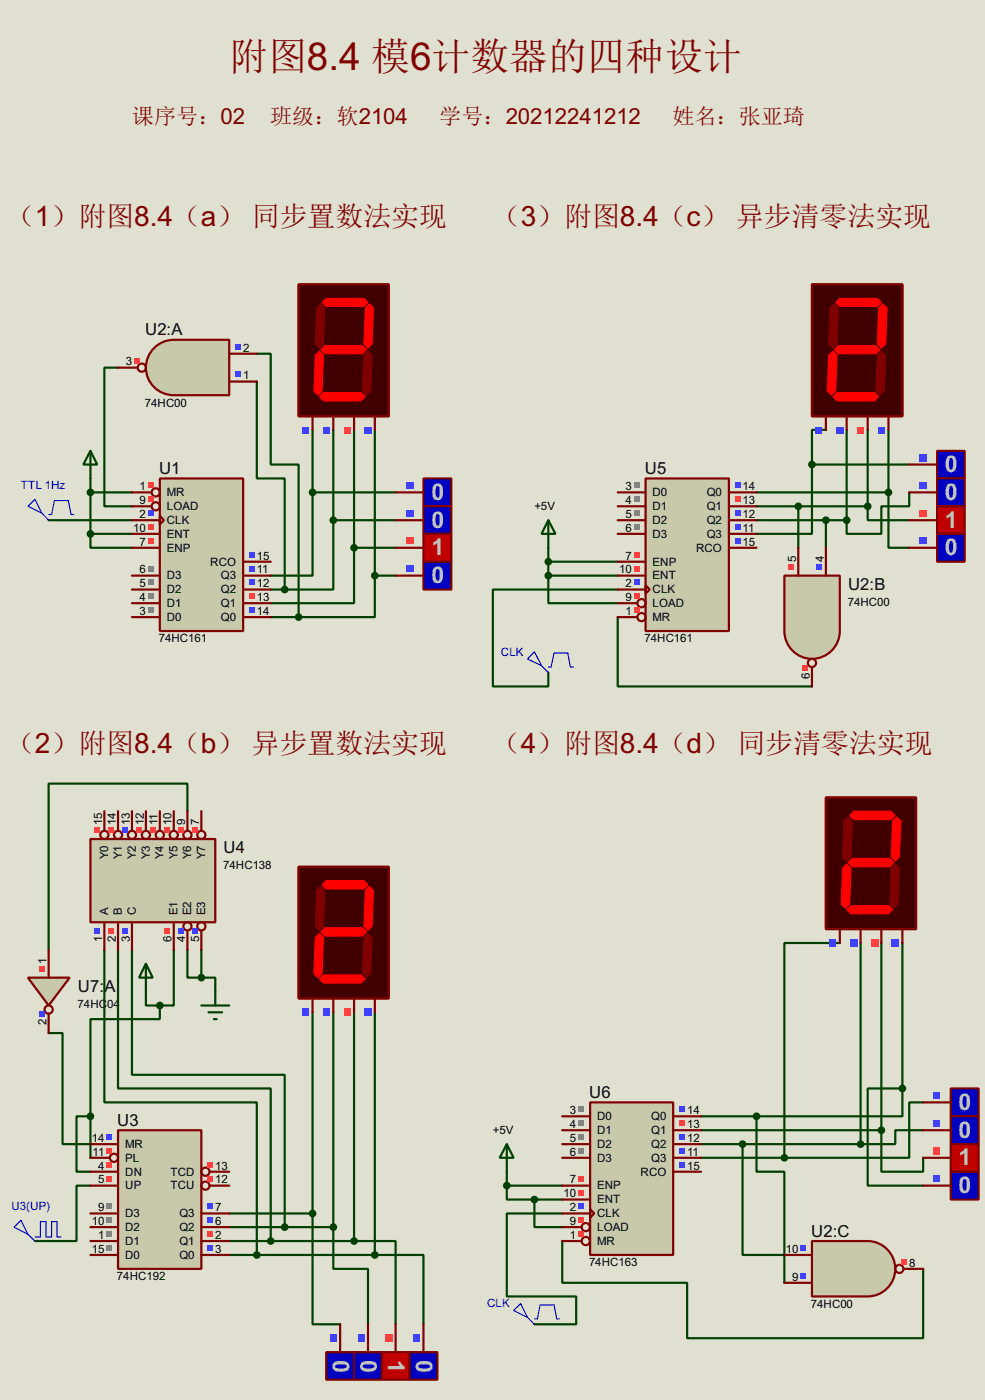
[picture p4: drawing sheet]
<svg xmlns="http://www.w3.org/2000/svg" width="180mm" height="256mm" viewBox="0 0 180 256" stroke-linecap="round" stroke-linejoin="round" font-family="sans-serif">
<path d="M0 0h180.3v256.5h-180.3z" fill="#e0e0d0"/>
<g fill="none" stroke="#004000" stroke-width=".4">
<path d="M21.6 67.4h-2.5v25.4h5.1M47 69.9v17.8h5.1v20.3M47 64.8h2.6v20.3h5.1v28M57.2 78.8v11.4M61 78.8v16.5M64.8 78.8v21.6M68.6 78.8v26.7M151.2 78.8h-2.6v6.3M155 78.8v16.5M158.8 78.8v14M162.6 78.8v11.4M8.9 95.3h15.3"/>
<path d="M16.6 97.8v2.6h7.6M16.6 87.7v10.1M16.6 90.2h7.6M16.6 97.8h7.6M57.2 90.2v15.3h-7.6M57.2 90.2h15.2M61 95.3v12.7h-8.9M61 95.3h11.4M138.5 95.3h16.5M138.5 90.2h24.1M138.5 92.8h20.3M146.1 92.8v7.6"/>
<path d="M148.6 85.1v12.7h-10.1M148.6 85.1h17.8M151.2 95.3v5.1M158.8 92.8v2.5h7.6M162.6 90.2v10.2h3.8M166.4 90.2v2.6h-5.1v5h-6.3v-2.5M49.6 108h2.5M49.6 113.1h5.1M64.8 100.4v10.1h-15.2M64.8 100.4h7.6M68.6 105.5v7.6h-13.9M68.6 105.5h3.8"/>
<path d="M100.4 105.5v5h12.7M100.4 105.5h12.7M100.4 100.4v5.1M100.4 102.9h12.7M113.1 108h-22.9v17.8h10.2v-2.6M113.1 113.1v12.7h35.5M34.3 148.6v-5h-25.4v30.4M19.1 174v28h27.9v27.9M21.6 174v25.4h28v28M24.2 174v22.9h27.9v27.9M31.8 174v10.2h-2.5M34.3 174v5.1h2.6"/>
<path d="M36.9 179.1h2.5v2.6M36.9 174v5.1M153.7 172.8h-10.1v39.3M157.5 172.8v36.8M161.3 172.8v34.3M165.2 172.8v26.6M8.9 189.3h2.6v20.3h5.1M26.7 181.7v2.5h2.6M29.3 184.2v2.5h-12.7v17.8M57.2 185.5v36.8M61 185.5v39.3M64.8 185.5v41.9"/>
<path d="M68.6 185.5v44.4M165.2 199.4h-6.4v17.8h10.2M165.2 199.4v5.1h-26.7M16.6 204.5h-2.6v10.2h2.6M16.6 217.2h-2.6v10.2h-7.6M16.6 204.5v7.6M92.8 217.2v2.6h5M92.8 217.2h10.1M92.8 214.7v2.5M97.8 219.8v5h5.1M97.8 219.8h5.1M128.3 212.1h15.3"/>
<path d="M128.3 207.1h33M128.3 209.6h29.2M128.3 204.5h10.2M135.9 209.6v20.3h7.7M138.5 204.5v10.2h5.1v20.3M161.3 207.1v7.6h7.7v-2.6M169 202h-2.6v10.1h-22.8M169 207.1h-5.1v2.5h-6.4M42 222.3h15.2M42 229.9h26.6M42 227.4h22.8M42 224.8h19"/>
<path d="M57.2 222.3v20.3h5.1M61 224.8v7.7h6.4v10.1M64.8 227.4h7.6v15.2M68.6 229.9h8.9v12.7M102.9 222.3h-10.1v15.2h12.7v5.1h-7.7M102.9 227.4v7.6h22.9v10.2h43.2v-12.7"/>
</g>
<path d="M54.7 52.1h16.5v24.2h-16.5z" fill="#400000" stroke="#800000" stroke-width=".4"/>
<g fill="#f00" stroke="#f00" stroke-width=".18">
<path d="M59 55.4l.7-.7h6.9l.8 .7-.8 .8h-6.9z" fill-rule="evenodd"/>
<path d="M66.9 56.4l.7-.7 .8 .7-.3 6.6-.7 .8-.8-.8z" fill-rule="evenodd"/>
<path d="M58.7 64.1l.8-.8h6.8l.8 .8-.8 .7h-6.8z" fill-rule="evenodd"/>
<path d="M59.2 71.9h6.9l.8 .8-.8 .8h-6.9l-.7-.8z" fill-rule="evenodd"/>
<path d="M57.7 65.1l.8-.8 .7 .8-.2 6.6-.8 .7-.7-.7z" fill-rule="evenodd"/>
</g>
<g fill="#800000" stroke="#800000" stroke-width=".18">
<path d="M58 56.4l.7-.7 .8 .7-.3 6.6-.7 .8-.8-.8z" fill-rule="evenodd"/>
<path d="M66.6 65.1l.8-.8 .7 .8-.2 6.6-.8 .7-.8-.7z" fill-rule="evenodd"/>
</g>
<path d="M57.2 76.3v2.5M61 76.3v2.5M64.8 76.3v2.5M68.6 76.3v2.5" fill="none" stroke="#800000" stroke-width=".4"/>
<g fill="#4040ff">
<path d="M55.3 78.2h1.3v1.2h-1.3z"/>
<path d="M59.1 78.2h1.3v1.2h-1.3z"/>
</g>
<path d="M62.9 78.2h1.3v1.2h-1.3z" fill="#ff4040"/>
<path d="M66.7 78.2h1.3v1.2h-1.3z" fill="#4040ff"/>
<path d="M148.6 52.1h16.6v24.2h-16.6z" fill="#400000" stroke="#800000" stroke-width=".4"/>
<g fill="#f00" stroke="#f00" stroke-width=".18">
<path d="M153 55.4l.7-.7h6.9l.7 .7-.7 .8h-6.9z" fill-rule="evenodd"/>
<path d="M161.6 55.7l.8 .7-.3 6.6-.8 .8-.7-.8 .2-6.6z" fill-rule="evenodd"/>
<path d="M152.7 64.1l.8-.8h6.8l.8 .8-.8 .7h-6.8z" fill-rule="evenodd"/>
<path d="M152.5 72.7l.7-.8h6.9l.7 .8-.7 .8h-6.9z" fill-rule="evenodd"/>
<path d="M151.7 65.1l.8-.8 .7 .8-.2 6.6-.8 .7-.8-.7z" fill-rule="evenodd"/>
</g>
<g fill="#800000" stroke="#800000" stroke-width=".18">
<path d="M151.9 56.4l.8-.7 .8 .7-.3 6.6-.7 .8-.8-.8z" fill-rule="evenodd"/>
<path d="M160.6 65.1l.7-.8 .8 .8-.2 6.6-.8 .7-.8-.7z" fill-rule="evenodd"/>
</g>
<path d="M151.2 76.3v2.5M155 76.3v2.5M158.8 76.3v2.5M162.6 76.3v2.5" fill="none" stroke="#800000" stroke-width=".4"/>
<g fill="#4040ff">
<path d="M149.3 78.2h1.2v1.2h-1.2z"/>
<path d="M153.1 78.2h1.3v1.2h-1.3z"/>
</g>
<path d="M156.9 78.2h1.3v1.2h-1.3z" fill="#ff4040"/>
<path d="M160.7 78.2h1.3v1.2h-1.3z" fill="#4040ff"/>
<path d="M151.2 146.1h16.5v24.1h-16.5z" fill="#400000" stroke="#800000" stroke-width=".4"/>
<g fill="#f00" stroke="#f00" stroke-width=".18">
<path d="M156.3 148.6h6.8l.8 .8-.8 .8h-6.8l-.8-.8z" fill-rule="evenodd"/>
<path d="M163.4 150.4l.7-.7 .8 .7-.3 6.6-.7 .8-.8-.8z" fill-rule="evenodd"/>
<path d="M155.2 158l.8-.7h6.9l.7 .7-.7 .8h-6.9z" fill-rule="evenodd"/>
<path d="M155 166.7l.8-.8h6.8l.8 .8-.8 .7h-6.8z" fill-rule="evenodd"/>
<path d="M155 158.3l.8 .8-.3 6.6-.8 .7-.7-.7 .2-6.6z" fill-rule="evenodd"/>
</g>
<g fill="#800000" stroke="#800000" stroke-width=".18">
<path d="M154.5 150.4l.7-.7 .8 .7-.2 6.6-.8 .8-.8-.8z" fill-rule="evenodd"/>
<path d="M163.9 158.3l.7 .8-.2 6.6-.8 .7-.7-.7 .2-6.6z" fill-rule="evenodd"/>
</g>
<path d="M153.7 170.2v2.6M157.5 170.2v2.6M161.3 170.2v2.6M165.2 170.2v2.6" fill="none" stroke="#800000" stroke-width=".4"/>
<g fill="#4040ff">
<path d="M151.8 172.1h1.3v1.3h-1.3z"/>
<path d="M155.6 172.1h1.3v1.3h-1.3z"/>
</g>
<path d="M159.4 172.1h1.3v1.3h-1.3z" fill="#ff4040"/>
<path d="M163.2 172.1h1.3v1.3h-1.3z" fill="#4040ff"/>
<path d="M54.7 158.8h16.5v24.1h-16.5z" fill="#400000" stroke="#800000" stroke-width=".4"/>
<g fill="#f00" stroke="#f00" stroke-width=".18">
<path d="M59.7 161.3h6.9l.8 .8-.8 .8h-6.9l-.7-.8z" fill-rule="evenodd"/>
<path d="M66.9 163.1l.7-.7 .8 .7-.3 6.6-.7 .8-.8-.8z" fill-rule="evenodd"/>
<path d="M58.7 170.7l.8-.7h6.8l.8 .7-.8 .8h-6.8z" fill-rule="evenodd"/>
<path d="M58.5 179.4l.7-.8h6.9l.8 .8-.8 .7h-6.9z" fill-rule="evenodd"/>
<path d="M58.5 171l.7 .8-.2 6.6-.8 .7-.7-.7 .2-6.6z" fill-rule="evenodd"/>
</g>
<g fill="#800000" stroke="#800000" stroke-width=".18">
<path d="M58 163.1l.7-.7 .8 .7-.3 6.6-.7 .8-.8-.8z" fill-rule="evenodd"/>
<path d="M67.4 171l.7 .8-.2 6.6-.8 .7-.8-.7 .3-6.6z" fill-rule="evenodd"/>
</g>
<path d="M57.2 182.9v2.6M61 182.9v2.6M64.8 182.9v2.6M68.6 182.9v2.6" fill="none" stroke="#800000" stroke-width=".4"/>
<g fill="#4040ff">
<path d="M55.3 184.8h1.3v1.3h-1.3z"/>
<path d="M59.1 184.8h1.3v1.3h-1.3z"/>
</g>
<path d="M62.9 184.8h1.3v1.3h-1.3z" fill="#ff4040"/>
<path d="M66.7 184.8h1.3v1.3h-1.3z" fill="#4040ff"/>
<path d="M29.3 87.7h15.2v27.9h-15.2z" fill="#c8c8aa" stroke="#800000" stroke-width=".4"/>
<g fill="none" stroke="#800000" stroke-width=".4">
<path d="M24.2 97.8h5.1M24.2 95.3h5.1M24.2 92.8h3.5M24.2 90.2h3.5M29.3 94.5l.7 .8-.7 .8zM24.2 113.1h5.1M24.2 110.5h5.1M24.2 108h5.1M24.2 105.5h5.1M24.2 100.4h5.1M44.5 113.1h5.1M44.5 110.5h5.1"/>
<path d="M44.5 108h5.1M44.5 105.5h5.1M44.5 102.9h5.1"/>
<circle cx="28.5" cy="90.2" r=".75"/>
<circle cx="28.5" cy="92.8" r=".75"/>
</g>
<path d="M27.1 111.3h1v1h-1z" fill="#808080"/>
<path d="M45.6 111.3h1.1v1h-1.1z" fill="#4040ff"/>
<path d="M27.1 108.8h1v1h-1z" fill="#808080"/>
<path d="M45.6 108.8h1.1v1h-1.1z" fill="#ff4040"/>
<path d="M27.1 106.2h1v1h-1z" fill="#808080"/>
<path d="M45.6 106.2h1.1v1h-1.1z" fill="#4040ff"/>
<path d="M27.1 103.7h1v1h-1z" fill="#808080"/>
<g fill="#4040ff">
<path d="M45.6 103.7h1.1v1h-1.1z"/>
<path d="M45.6 101.1h1.1v1.1h-1.1z"/>
</g>
<g fill="#ff4040">
<path d="M27.1 98.6h1v1h-1z"/>
<path d="M27.1 96.1h1v1h-1z"/>
</g>
<path d="M27.1 93.5h1v1h-1z" fill="#4040ff"/>
<g fill="#ff4040">
<path d="M27.1 91h1v1h-1z"/>
<path d="M27.1 88.4h1v1.1h-1z"/>
</g>
<path d="M27.9 64.1a5.1 5.1 0 0 1 3.9-1.8h10.2v10.1h-10.2a5.1 5.1 0 0 1-4.6-2.9 5.1 5.1 0 0 1 .7-5.4z" fill-rule="evenodd" fill="#c8c8aa" stroke="#800000" stroke-width=".4"/>
<g fill="none" stroke="#800000" stroke-width=".4">
<path d="M21.6 67.4h3.6M42 69.9h5M42 64.8h5"/>
<circle cx="25.9" cy="67.4" r=".75"/>
</g>
<g fill="#4040ff">
<path d="M43.1 68.1h1v1h-1z"/>
<path d="M43.1 63h1v1.1h-1z"/>
</g>
<path d="M24.6 65.6h1v1h-1z" fill="#ff4040"/>
<path d="M77.5 87.7h5.1v5.1h-5.1z" fill-rule="evenodd" fill="#0000c0" stroke="#800000" stroke-width=".4"/>
<path d="M72.4 90.2h5.1" fill="none" stroke="#800000" stroke-width=".4"/>
<path d="M74.3 88.3h1.3v1.3h-1.3z" fill="#4040ff"/>
<path d="M77.5 92.8h5.1v5h-5.1z" fill-rule="evenodd" fill="#0000c0" stroke="#800000" stroke-width=".4"/>
<path d="M72.4 95.3h5.1" fill="none" stroke="#800000" stroke-width=".4"/>
<path d="M74.3 93.4h1.3v1.3h-1.3z" fill="#4040ff"/>
<path d="M77.5 97.8h5.1v5.1h-5.1z" fill-rule="evenodd" fill="#c00000" stroke="#800000" stroke-width=".4"/>
<path d="M72.4 100.4h5.1" fill="none" stroke="#800000" stroke-width=".4"/>
<path d="M74.3 98.5h1.3v1.2h-1.3z" fill="#ff4040"/>
<path d="M77.5 102.9h5.1v5.1h-5.1z" fill-rule="evenodd" fill="#0000c0" stroke="#800000" stroke-width=".4"/>
<path d="M72.4 105.5h5.1" fill="none" stroke="#800000" stroke-width=".4"/>
<path d="M74.3 103.6h1.3v1.2h-1.3z" fill="#4040ff"/>
<path d="M21.6 207.1h15.3v25.4h-15.3z" fill="#c8c8aa" stroke="#800000" stroke-width=".4"/>
<g fill="none" stroke="#800000" stroke-width=".4">
<path d="M16.6 217.2h5M16.6 214.7h5M16.6 212.1h3.5M16.6 209.6h5M38.4 217.2h3.6M38.4 214.7h3.6M16.6 229.9h5M16.6 227.4h5M16.6 224.8h5M16.6 222.3h5M36.9 229.9h5.1M36.9 227.4h5.1"/>
<path d="M36.9 224.8h5.1M36.9 222.3h5.1"/>
<circle cx="20.8" cy="212.1" r=".75"/>
<circle cx="37.6" cy="217.2" r=".75"/>
<circle cx="37.6" cy="214.7" r=".75"/>
</g>
<path d="M19.5 228.1h1v1.1h-1z" fill="#808080"/>
<path d="M38 228.1h1v1.1h-1z" fill="#4040ff"/>
<path d="M19.5 225.6h1v1h-1z" fill="#808080"/>
<path d="M38 225.6h1v1h-1z" fill="#ff4040"/>
<path d="M19.5 223.1h1v1h-1z" fill="#808080"/>
<path d="M38 223.1h1v1h-1z" fill="#4040ff"/>
<path d="M19.5 220.5h1v1h-1z" fill="#808080"/>
<path d="M38 220.5h1v1h-1z" fill="#4040ff"/>
<g fill="#ff4040">
<path d="M19.5 215.4h1v1.1h-1z"/>
<path d="M38 215.4h1v1.1h-1z"/>
<path d="M19.5 212.9h1v1h-1z"/>
<path d="M38 212.9h1v1h-1z"/>
<path d="M19.5 210.4h1v1h-1z"/>
</g>
<path d="M19.5 207.8h1v1h-1z" fill="#4040ff"/>
<path d="M16.6 153.7h22.8v15.3h-22.8z" fill="#c8c8aa" stroke="#800000" stroke-width=".4"/>
<g fill="none" stroke="#800000" stroke-width=".4">
<path d="M19.1 148.6v3.6M21.6 148.6v3.6M24.2 148.6v3.6M26.7 148.6v3.6M29.3 148.6v3.6M31.8 148.6v3.6M34.3 148.6v3.6M36.9 148.6v3.6M19.1 169v5M21.6 169v5M24.2 169v5M31.8 169v5"/>
<path d="M34.3 170.5v3.5M36.9 170.5v3.5"/>
<circle cx="19.1" cy="153" r=".75"/>
<circle cx="21.6" cy="153" r=".75"/>
<circle cx="24.1" cy="153" r=".75"/>
<circle cx="26.7" cy="153" r=".75"/>
<circle cx="29.2" cy="153" r=".75"/>
<circle cx="31.8" cy="153" r=".75"/>
<circle cx="34.3" cy="153" r=".75"/>
<circle cx="36.8" cy="153" r=".75"/>
<circle cx="34.3" cy="169.7" r=".75"/>
<circle cx="36.8" cy="169.7" r=".75"/>
</g>
<path d="M17.3 170.1h1v1h-1z" fill="#4040ff"/>
<path d="M19.9 170.1h1v1h-1z" fill="#ff4040"/>
<path d="M22.4 170.1h1v1h-1z" fill="#4040ff"/>
<path d="M30 170.1h1v1h-1z" fill="#ff4040"/>
<g fill="#4040ff">
<path d="M32.6 170.1h1v1h-1z"/>
<path d="M35.1 170.1h1v1h-1z"/>
</g>
<g fill="#ff4040">
<path d="M17.3 151.6h1v1h-1z"/>
<path d="M19.9 151.6h1v1h-1z"/>
</g>
<path d="M22.4 151.6h1v1h-1z" fill="#4040ff"/>
<g fill="#ff4040">
<path d="M24.9 151.6h1.1v1h-1.1z"/>
<path d="M27.5 151.6h1v1h-1z"/>
<path d="M30 151.6h1v1h-1z"/>
<path d="M32.6 151.6h1v1h-1z"/>
<path d="M35.1 151.6h1v1h-1z"/>
</g>
<path d="M108 202h15.2v27.9h-15.2z" fill="#c8c8aa" stroke="#800000" stroke-width=".4"/>
<g fill="none" stroke="#800000" stroke-width=".4">
<path d="M102.9 204.5h5.1M102.9 207.1h5.1M102.9 209.6h5.1M102.9 212.1h5.1M102.9 217.2h5.1M102.9 219.8h5.1M123.2 204.5h5.1M123.2 207.1h5.1M123.2 209.6h5.1M123.2 212.1h5.1M123.2 214.7h5.1M102.9 222.3h5.1"/>
<path d="M102.9 224.8h3.6M102.9 227.4h3.6M108 221.5l.8 .8-.8 .8z"/>
<circle cx="107.2" cy="224.8" r=".75"/>
<circle cx="107.2" cy="227.4" r=".75"/>
</g>
<path d="M105.8 202.7h1.1v1.1h-1.1z" fill="#808080"/>
<path d="M124.4 202.7h1v1.1h-1z" fill="#4040ff"/>
<path d="M105.8 205.3h1.1v1h-1.1z" fill="#808080"/>
<path d="M124.4 205.3h1v1h-1z" fill="#ff4040"/>
<path d="M105.8 207.8h1.1v1h-1.1z" fill="#808080"/>
<path d="M124.4 207.8h1v1h-1z" fill="#4040ff"/>
<path d="M105.8 210.4h1.1v1h-1.1z" fill="#808080"/>
<g fill="#4040ff">
<path d="M124.4 210.4h1v1h-1z"/>
<path d="M124.4 212.9h1v1h-1z"/>
</g>
<g fill="#ff4040">
<path d="M105.8 215.4h1.1v1.1h-1.1z"/>
<path d="M105.8 218h1.1v1h-1.1z"/>
</g>
<path d="M105.8 220.5h1.1v1h-1.1z" fill="#4040ff"/>
<g fill="#ff4040">
<path d="M105.8 223.1h1.1v1h-1.1z"/>
<path d="M105.8 225.6h1.1v1h-1.1z"/>
</g>
<path d="M16.6 82.6l1.2 2.5h-2.5zM16.6 82.6v5.1" fill="none" stroke="#004000" stroke-width=".4"/>
<path d="M5.1 92.8l1.3-1.3 1.3 2.5zM7.7 94l1.2 1.3M8.9 94.3h.6l.5-2.6h2.5l.5 2.6h.5" fill="none" stroke="#0000c0" stroke-width=".2"/>
<g fill="#004000" stroke="#004000" stroke-width=".4">
<circle cx="16.5" cy="90.2" r=".5"/>
<circle cx="16.5" cy="97.8" r=".5"/>
<circle cx="57.2" cy="90.2" r=".5"/>
<circle cx="61" cy="95.3" r=".5"/>
<circle cx="64.8" cy="100.4" r=".5"/>
<circle cx="68.6" cy="105.5" r=".5"/>
<circle cx="52.1" cy="108" r=".5"/>
<circle cx="54.6" cy="113.1" r=".5"/>
</g>
<path d="M59.7 247.7h5.1v5.1h-5.1z" fill-rule="evenodd" fill="#0000c0" stroke="#800000" stroke-width=".4"/>
<path d="M62.3 242.6v5.1" fill="none" stroke="#800000" stroke-width=".4"/>
<path d="M60.4 244.5h1.2v1.3h-1.2z" fill="#4040ff"/>
<path d="M64.8 247.7h5.1v5.1h-5.1z" fill-rule="evenodd" fill="#0000c0" stroke="#800000" stroke-width=".4"/>
<path d="M67.4 242.6v5.1" fill="none" stroke="#800000" stroke-width=".4"/>
<path d="M65.5 244.5h1.2v1.3h-1.2z" fill="#4040ff"/>
<path d="M69.9 247.7h5.1v5.1h-5.1z" fill-rule="evenodd" fill="#c00000" stroke="#800000" stroke-width=".4"/>
<path d="M72.4 242.6v5.1" fill="none" stroke="#800000" stroke-width=".4"/>
<path d="M70.5 244.5h1.3v1.3h-1.3z" fill="#ff4040"/>
<path d="M75 247.7h5.1v5.1h-5.1z" fill-rule="evenodd" fill="#0000c0" stroke="#800000" stroke-width=".4"/>
<path d="M77.5 242.6v5.1" fill="none" stroke="#800000" stroke-width=".4"/>
<path d="M75.6 244.5h1.3v1.3h-1.3z" fill="#4040ff"/>
<path d="M97.8 119.4l1.3 2.6-2.5-1.3zM99.1 122l1.3 1.2M100.4 122.2h.5l.5-2.5h2.5l.5 2.5h.6" fill="none" stroke="#0000c0" stroke-width=".2"/>
<path d="M100.4 95.3l1.3 2.5h-2.6zM100.4 95.3v5.1" fill="none" stroke="#004000" stroke-width=".4"/>
<g fill="#004000" stroke="#004000" stroke-width=".4">
<circle cx="100.3" cy="102.9" r=".5"/>
<circle cx="100.3" cy="105.5" r=".5"/>
</g>
<path d="M171.5 82.6h5.1v5.1h-5.1z" fill-rule="evenodd" fill="#0000c0" stroke="#800000" stroke-width=".4"/>
<path d="M166.4 85.1h5.1" fill="none" stroke="#800000" stroke-width=".4"/>
<path d="M168.3 83.2h1.3v1.3h-1.3z" fill="#4040ff"/>
<path d="M171.5 87.7h5.1v5.1h-5.1z" fill-rule="evenodd" fill="#0000c0" stroke="#800000" stroke-width=".4"/>
<path d="M166.4 90.2h5.1" fill="none" stroke="#800000" stroke-width=".4"/>
<path d="M168.3 88.3h1.3v1.3h-1.3z" fill="#4040ff"/>
<path d="M171.5 92.8h5.1v5h-5.1z" fill-rule="evenodd" fill="#c00000" stroke="#800000" stroke-width=".4"/>
<path d="M166.4 95.3h5.1" fill="none" stroke="#800000" stroke-width=".4"/>
<path d="M168.3 93.4h1.3v1.3h-1.3z" fill="#ff4040"/>
<path d="M171.5 97.8h5.1v5.1h-5.1z" fill-rule="evenodd" fill="#0000c0" stroke="#800000" stroke-width=".4"/>
<path d="M166.4 100.4h5.1" fill="none" stroke="#800000" stroke-width=".4"/>
<path d="M168.3 98.5h1.3v1.2h-1.3z" fill="#4040ff"/>
<path d="M143.6 105.5h10.1v10.1a5.1 5.1 0 0 1-5.1 5.1 5.1 5.1 0 0 1-5-5.1z" fill-rule="evenodd" fill="#c8c8aa" stroke="#800000" stroke-width=".4"/>
<g fill="none" stroke="#800000" stroke-width=".4">
<path d="M146.1 100.4v5.1M151.2 100.4v5.1M148.6 122.2v3.6"/>
<circle cx="148.6" cy="121.5" r=".75"/>
</g>
<path d="M149.4 103.3h1v1h-1z" fill="#4040ff"/>
<g fill="#ff4040">
<path d="M144.3 103.3h1v1h-1z"/>
<path d="M146.9 121.8h1v1.1h-1z"/>
</g>
<path d="M94 240.1l1.3-1.3 1.3 2.6zM96.6 241.4l1.2 1.2M97.8 241.6h.6l.5-2.5h2.5l.5 2.5h.5" fill="none" stroke="#0000c0" stroke-width=".2"/>
<path d="M92.8 209.6l1.2 2.5h-2.5zM92.8 209.6v5.1" fill="none" stroke="#004000" stroke-width=".4"/>
<circle cx="92.7" cy="217.2" r=".5" fill="#004000" stroke="#004000" stroke-width=".4"/>
<path d="M118.2 87.7h15.2v27.9h-15.2z" fill="#c8c8aa" stroke="#800000" stroke-width=".4"/>
<g fill="none" stroke="#800000" stroke-width=".4">
<path d="M113.1 90.2h5.1M113.1 92.8h5.1M113.1 95.3h5.1M113.1 97.8h5.1M133.4 90.2h5.1M133.4 92.8h5.1M133.4 95.3h5.1M133.4 97.8h5.1M113.1 102.9h5.1M113.1 105.5h5.1M113.1 108h5.1M113.1 110.5h3.5"/>
<path d="M113.1 113.1h3.5M118.2 107.2l.7 .8-.7 .8zM133.4 100.4h5.1"/>
<circle cx="117.4" cy="110.5" r=".75"/>
<circle cx="117.4" cy="113.1" r=".75"/>
</g>
<path d="M116 88.4h1v1.1h-1z" fill="#808080"/>
<path d="M134.5 88.4h1.1v1.1h-1.1z" fill="#4040ff"/>
<path d="M116 91h1v1h-1z" fill="#808080"/>
<path d="M134.5 91h1.1v1h-1.1z" fill="#ff4040"/>
<path d="M116 93.5h1v1h-1z" fill="#808080"/>
<path d="M134.5 93.5h1.1v1h-1.1z" fill="#4040ff"/>
<path d="M116 96.1h1v1h-1z" fill="#808080"/>
<g fill="#4040ff">
<path d="M134.5 96.1h1.1v1h-1.1z"/>
<path d="M134.5 98.6h1.1v1h-1.1z"/>
</g>
<g fill="#ff4040">
<path d="M116 101.1h1v1.1h-1z"/>
<path d="M116 103.7h1v1h-1z"/>
</g>
<path d="M116 106.2h1v1h-1z" fill="#4040ff"/>
<g fill="#ff4040">
<path d="M116 108.8h1v1h-1z"/>
<path d="M116 111.3h1v1h-1z"/>
</g>
<circle cx="97.8" cy="219.8" r=".5" fill="#004000" stroke="#004000" stroke-width=".4"/>
<path d="M148.6 227.4h10.2a5.1 5.1 0 0 1 5.1 5 5.1 5.1 0 0 1-5.1 5.1h-10.2z" fill-rule="evenodd" fill="#c8c8aa" stroke="#800000" stroke-width=".4"/>
<g fill="none" stroke="#800000" stroke-width=".4">
<path d="M143.6 229.9h5M143.6 235h5M165.4 232.5h3.6"/>
<circle cx="164.6" cy="232.5" r=".75"/>
</g>
<g fill="#4040ff">
<path d="M146.5 228.1h1v1.1h-1z"/>
<path d="M146.5 233.2h1v1h-1z"/>
</g>
<path d="M165 230.7h1v1h-1z" fill="#ff4040"/>
<path d="M174 214.7h5.1v5.1h-5.1z" fill-rule="evenodd" fill="#0000c0" stroke="#800000" stroke-width=".4"/>
<path d="M169 217.2h5" fill="none" stroke="#800000" stroke-width=".4"/>
<path d="M170.9 215.3h1.2v1.3h-1.2z" fill="#4040ff"/>
<path d="M174 199.4h5.1v5.1h-5.1z" fill-rule="evenodd" fill="#0000c0" stroke="#800000" stroke-width=".4"/>
<path d="M169 202h5" fill="none" stroke="#800000" stroke-width=".4"/>
<path d="M170.9 200.1h1.2v1.2h-1.2z" fill="#4040ff"/>
<path d="M174 204.5h5.1v5.1h-5.1z" fill-rule="evenodd" fill="#0000c0" stroke="#800000" stroke-width=".4"/>
<path d="M169 207.1h5" fill="none" stroke="#800000" stroke-width=".4"/>
<path d="M170.9 205.2h1.2v1.2h-1.2z" fill="#4040ff"/>
<path d="M174 209.6h5.1v5.1h-5.1z" fill-rule="evenodd" fill="#c00000" stroke="#800000" stroke-width=".4"/>
<path d="M169 212.1h5" fill="none" stroke="#800000" stroke-width=".4"/>
<path d="M170.9 210.2h1.2v1.3h-1.2z" fill="#ff4040"/>
<g fill="#004000" stroke="#004000" stroke-width=".4">
<circle cx="162.6" cy="90.2" r=".5"/>
<circle cx="146.1" cy="92.8" r=".5"/>
<circle cx="158.8" cy="92.8" r=".5"/>
<circle cx="151.1" cy="95.3" r=".5"/>
<circle cx="154.9" cy="95.3" r=".5"/>
<circle cx="148.6" cy="85.1" r=".5"/>
<circle cx="68.6" cy="229.9" r=".5"/>
<circle cx="64.8" cy="227.4" r=".5"/>
<circle cx="61" cy="224.8" r=".5"/>
<circle cx="57.2" cy="222.3" r=".5"/>
<circle cx="143.5" cy="212.1" r=".5"/>
<circle cx="157.5" cy="209.6" r=".5"/>
<circle cx="161.3" cy="207.1" r=".5"/>
<circle cx="165.1" cy="199.4" r=".5"/>
<circle cx="135.9" cy="209.6" r=".5"/>
<circle cx="36.8" cy="179.1" r=".5"/>
<circle cx="47" cy="229.9" r=".5"/>
<circle cx="49.5" cy="227.4" r=".5"/>
</g>
<path d="M26.7 176.6l1.3 2.5h-2.5zM26.7 176.6v5.1M36.9 184.2h5.1M38.2 185.5h2.5M39.2 186.7h.5M39.4 181.7v2.5" fill="none" stroke="#004000" stroke-width=".4"/>
<path d="M5.1 179.1h7.7l-3.9 5.1z" fill="#c8c8aa" stroke="#800000" stroke-width=".4"/>
<g fill="none" stroke="#800000" stroke-width=".4">
<path d="M8.9 174v5.1M8.9 185.7v3.6"/>
<circle cx="8.9" cy="185" r=".75"/>
</g>
<path d="M7.2 177h1v1h-1z" fill="#ff4040"/>
<path d="M7.2 185.3h1v1.1h-1z" fill="#4040ff"/>
<g fill="#004000" stroke="#004000" stroke-width=".4">
<circle cx="29.2" cy="184.2" r=".5"/>
<circle cx="16.5" cy="204.5" r=".5"/>
<circle cx="52.1" cy="224.8" r=".5"/>
<circle cx="138.4" cy="204.5" r=".5"/>
</g>
<path d="M2.6 224.8l1.3-1.2 1.2 2.5zM5.1 226.1l1.3 1.3M6.4 226.6h1v-2.8h1v2.8h1.1v-2.8h1v2.8h.7" fill="none" stroke="#0000c0" stroke-width=".2"/>
<text font-size="7.1" fill="#800000" x="42" y="12.7">附图8.4 模6计数器的四种设计</text>
<g font-size="5.1" fill="#800000">
<text x="1.3" y="41.5">（1）附图8.4（a） 同步置数法实现</text>
<text x="90.2" y="41.5">（3）附图8.4（c） 异步清零法实现</text>
<text x="1.3" y="138">（2）附图8.4（b） 异步置数法实现</text>
<text x="90.2" y="138">（4）附图8.4（d） 同步清零法实现</text>
</g>
<g font-size="4.8" fill="#c0c0c0">
<text x="172.9" y="86.4">0</text>
<text x="79" y="91.5">0</text>
<text x="172.9" y="91.5">0</text>
<text x="79" y="96.7">0</text>
<text x="79" y="101.7">1</text>
<text x="172.9" y="96.7">1</text>
<text x="172.9" y="101.7">0</text>
<text x="79" y="106.8">0</text>
<text x="175.5" y="203.3">0</text>
<text x="175.5" y="208.4">0</text>
<text x="175.5" y="213.5">1</text>
<text x="175.5" y="218.6">0</text>
<text x="60.9" y="249.1" transform="rotate(90 60.9 249.1)">0</text>
<text x="66" y="249.1" transform="rotate(90 66 249.1)">0</text>
<text x="71" y="249.1" transform="rotate(90 71 249.1)">1</text>
<text x="76.2" y="249.1" transform="rotate(90 76.2 249.1)">0</text>
</g>
<g font-size="4.1" fill="#800000">
<text x="24.2" y="22.7">课序号：02</text>
<text x="49.5" y="22.7">班级：软2104</text>
<text x="80.4" y="22.7">学号：20212241212</text>
<text x="123.1" y="22.7">姓名：张亚琦</text>
</g>
<g font-size="3.4">
<text x="26.6" y="61.4">U2:A</text>
<text x="29.1" y="86.9">U1</text>
<text x="118" y="86.9">U5</text>
<text x="155.2" y="108">U2:B</text>
<text x="40.9" y="156.3">U4</text>
<text x="14.3" y="181.7">U7:</text>
<text x="19.1" y="181.7">A</text>
<text x="107.9" y="201.2">U6</text>
<text x="21.5" y="206.3">U3</text>
<text x="148.5" y="226.6">U2:C</text>
</g>
<g font-size="2.4">
<text x="44.5" y="64.4">2</text>
<text x="23" y="67">3</text>
<text x="44.5" y="69.5">1</text>
<text x="26.5" y="74.5">74HC00</text>
<text x="25.6" y="89.8">1</text>
<text x="114.5" y="89.8">3</text>
<text x="135.9" y="89.8">14</text>
<text x="25.6" y="94.9">2</text>
<text x="25.6" y="92.4">9</text>
<text x="30.5" y="93.5">LOAD</text>
<text x="30.5" y="90.9">MR</text>
<text x="97.8" y="93.5">+5V</text>
<text x="114.5" y="92.4">4</text>
<text x="114.5" y="94.9">5</text>
<text x="119.4" y="90.9">D0</text>
<text x="119.4" y="93.5">D1</text>
<text x="129.3" y="90.9">Q0</text>
<text x="129.3" y="93.5">Q1</text>
<text x="135.9" y="92.4">13</text>
<text x="135.9" y="94.9">12</text>
<text x="24.4" y="97.4">10</text>
<text x="25.6" y="100">7</text>
<text x="30.5" y="101.1">ENP</text>
<text x="30.5" y="98.5">ENT</text>
<text x="30.5" y="96">CLK</text>
<text x="114.5" y="97.4">6</text>
<text x="119.4" y="96">D2</text>
<text x="119.4" y="98.5">D3</text>
<text x="127.4" y="101.1">RCO</text>
<text x="129.3" y="96">Q2</text>
<text x="129.3" y="98.5">Q3</text>
<text x="135.9" y="97.4">11</text>
<text x="135.9" y="100">15</text>
<text x="25.6" y="107.6">5</text>
<text x="25.6" y="105.1">6</text>
<text x="30.5" y="106.2">D3</text>
<text x="38.5" y="103.6">RCO</text>
<text x="40.4" y="106.2">Q3</text>
<text x="47" y="107.6">12</text>
<text x="47" y="105.1">11</text>
<text x="47" y="102.5">15</text>
<text x="113.3" y="105.1">10</text>
<text x="114.5" y="102.5">7</text>
<text x="114.5" y="107.6">2</text>
<text x="119.4" y="103.6">ENP</text>
<text x="119.4" y="106.2">ENT</text>
<text x="145.7" y="102.9" transform="rotate(-90 145.7 102.9)">5</text>
<text x="150.8" y="102.9" transform="rotate(-90 150.8 102.9)">4</text>
<text x="25.6" y="112.7">3</text>
<text x="25.6" y="110.1">4</text>
<text x="30.5" y="113.8">D0</text>
<text x="30.5" y="111.2">D1</text>
<text x="30.5" y="108.7">D2</text>
<text x="40.4" y="113.8">Q0</text>
<text x="40.4" y="111.2">Q1</text>
<text x="40.4" y="108.7">Q2</text>
<text x="47" y="112.7">14</text>
<text x="47" y="110.1">13</text>
<text x="114.5" y="110.1">9</text>
<text x="114.5" y="112.7">1</text>
<text x="119.4" y="108.7">CLK</text>
<text x="119.4" y="111.2">LOAD</text>
<text x="119.4" y="113.8">MR</text>
<text x="155.2" y="111">74HC00</text>
<text x="29.1" y="117.7">74HC161</text>
<text x="118" y="117.7">74HC161</text>
<text x="148.2" y="124.4" transform="rotate(-90 148.2 124.4)">6</text>
<text x="18.7" y="151.2" transform="rotate(-90 18.7 151.2)">15</text>
<text x="21.2" y="151.2" transform="rotate(-90 21.2 151.2)">14</text>
<text x="23.8" y="151.2" transform="rotate(-90 23.8 151.2)">13</text>
<text x="26.3" y="151.2" transform="rotate(-90 26.3 151.2)">12</text>
<text x="28.9" y="151.2" transform="rotate(-90 28.9 151.2)">11</text>
<text x="31.4" y="151.2" transform="rotate(-90 31.4 151.2)">10</text>
<text x="33.9" y="151.2" transform="rotate(-90 33.9 151.2)">9</text>
<text x="36.5" y="151.2" transform="rotate(-90 36.5 151.2)">7</text>
<text x="19.8" y="157.4" transform="rotate(-90 19.8 157.4)">Y0</text>
<text x="22.3" y="157.4" transform="rotate(-90 22.3 157.4)">Y1</text>
<text x="24.9" y="157.4" transform="rotate(-90 24.9 157.4)">Y2</text>
<text x="27.4" y="157.4" transform="rotate(-90 27.4 157.4)">Y3</text>
<text x="30" y="157.4" transform="rotate(-90 30 157.4)">Y4</text>
<text x="32.5" y="157.4" transform="rotate(-90 32.5 157.4)">Y5</text>
<text x="35" y="157.4" transform="rotate(-90 35 157.4)">Y6</text>
<text x="37.6" y="157.4" transform="rotate(-90 37.6 157.4)">Y7</text>
<text x="40.9" y="159.2">74HC138</text>
<text x="19.8" y="167.6" transform="rotate(-90 19.8 167.6)">A</text>
<text x="22.3" y="167.6" transform="rotate(-90 22.3 167.6)">B</text>
<text x="24.9" y="167.6" transform="rotate(-90 24.9 167.6)">C</text>
<text x="32.5" y="167.6" transform="rotate(-90 32.5 167.6)">E1</text>
<text x="35" y="167.6" transform="rotate(-90 35 167.6)">E2</text>
<text x="37.6" y="167.6" transform="rotate(-90 37.6 167.6)">E3</text>
<text x="18.7" y="172.7" transform="rotate(-90 18.7 172.7)">1</text>
<text x="21.2" y="172.7" transform="rotate(-90 21.2 172.7)">2</text>
<text x="23.8" y="172.7" transform="rotate(-90 23.8 172.7)">3</text>
<text x="31.4" y="172.7" transform="rotate(-90 31.4 172.7)">6</text>
<text x="33.9" y="172.7" transform="rotate(-90 33.9 172.7)">4</text>
<text x="36.5" y="172.7" transform="rotate(-90 36.5 172.7)">5</text>
<text x="8.5" y="176.6" transform="rotate(-90 8.5 176.6)">1</text>
<text x="14.2" y="184.6">74HC</text>
<text x="19.6" y="184.6">04</text>
<text x="8.5" y="187.9" transform="rotate(-90 8.5 187.9)">2</text>
<text x="16.8" y="209.2">14</text>
<text x="90.2" y="207.8">+5V</text>
<text x="104.3" y="204.1">3</text>
<text x="104.3" y="206.7">4</text>
<text x="104.3" y="209.2">5</text>
<text x="109.3" y="205.2">D0</text>
<text x="109.3" y="207.8">D1</text>
<text x="119.2" y="205.2">Q0</text>
<text x="119.2" y="207.8">Q1</text>
<text x="125.8" y="204.1">14</text>
<text x="125.8" y="206.7">13</text>
<text x="125.8" y="209.2">12</text>
<text x="17" y="211.7">11</text>
<text x="18" y="214.3">4</text>
<text x="22.9" y="215.4">DN</text>
<text x="22.9" y="212.8">PL</text>
<text x="22.9" y="210.3">MR</text>
<text x="31.2" y="215.4">TCD</text>
<text x="39.4" y="214.3">13</text>
<text x="104.3" y="211.7">6</text>
<text x="109.3" y="210.3">D2</text>
<text x="109.3" y="212.8">D3</text>
<text x="117.2" y="215.4">RCO</text>
<text x="119.2" y="210.3">Q2</text>
<text x="119.2" y="212.8">Q3</text>
<text x="125.8" y="211.7">11</text>
<text x="125.8" y="214.3">15</text>
<text x="18" y="221.9">9</text>
<text x="18" y="216.8">5</text>
<text x="22.9" y="217.9">UP</text>
<text x="31.2" y="217.9">TCU</text>
<text x="39.4" y="221.9">7</text>
<text x="39.4" y="216.8">12</text>
<text x="103.2" y="219.4">10</text>
<text x="104.3" y="216.8">7</text>
<text x="104.3" y="221.9">2</text>
<text x="109.3" y="217.9">ENP</text>
<text x="109.3" y="220.5">ENT</text>
<text x="16.8" y="224.4">10</text>
<text x="18" y="227">1</text>
<text x="22.9" y="225.5">D2</text>
<text x="22.9" y="223">D3</text>
<text x="32.8" y="225.5">Q2</text>
<text x="32.8" y="223">Q3</text>
<text x="39.4" y="227">2</text>
<text x="39.4" y="224.4">6</text>
<text x="104.3" y="224.4">9</text>
<text x="104.3" y="227">1</text>
<text x="109.3" y="223">CLK</text>
<text x="109.3" y="225.5">LOAD</text>
<text x="16.8" y="229.5">15</text>
<text x="22.9" y="230.6">D0</text>
<text x="22.9" y="228.1">D1</text>
<text x="32.8" y="230.6">Q0</text>
<text x="32.8" y="228.1">Q1</text>
<text x="39.4" y="229.5">3</text>
<text x="107.8" y="232">74HC163</text>
<text x="109.3" y="228.1">MR</text>
<text x="143.8" y="229.5">10</text>
<text x="166.4" y="232.1">8</text>
<text x="21.4" y="234.6">74HC192</text>
<text x="145" y="234.6">9</text>
<text x="148.4" y="239.6">74HC00</text>
</g>
<g font-size="2.4" fill="#0000c0">
<text x="3.8" y="89.6">TTL 1Hz</text>
<text x="91.7" y="120.1">CLK</text>
<text x="2.1" y="221.7">U3(UP)</text>
<text x="89.1" y="239.5">CLK</text>
</g>
</svg>
